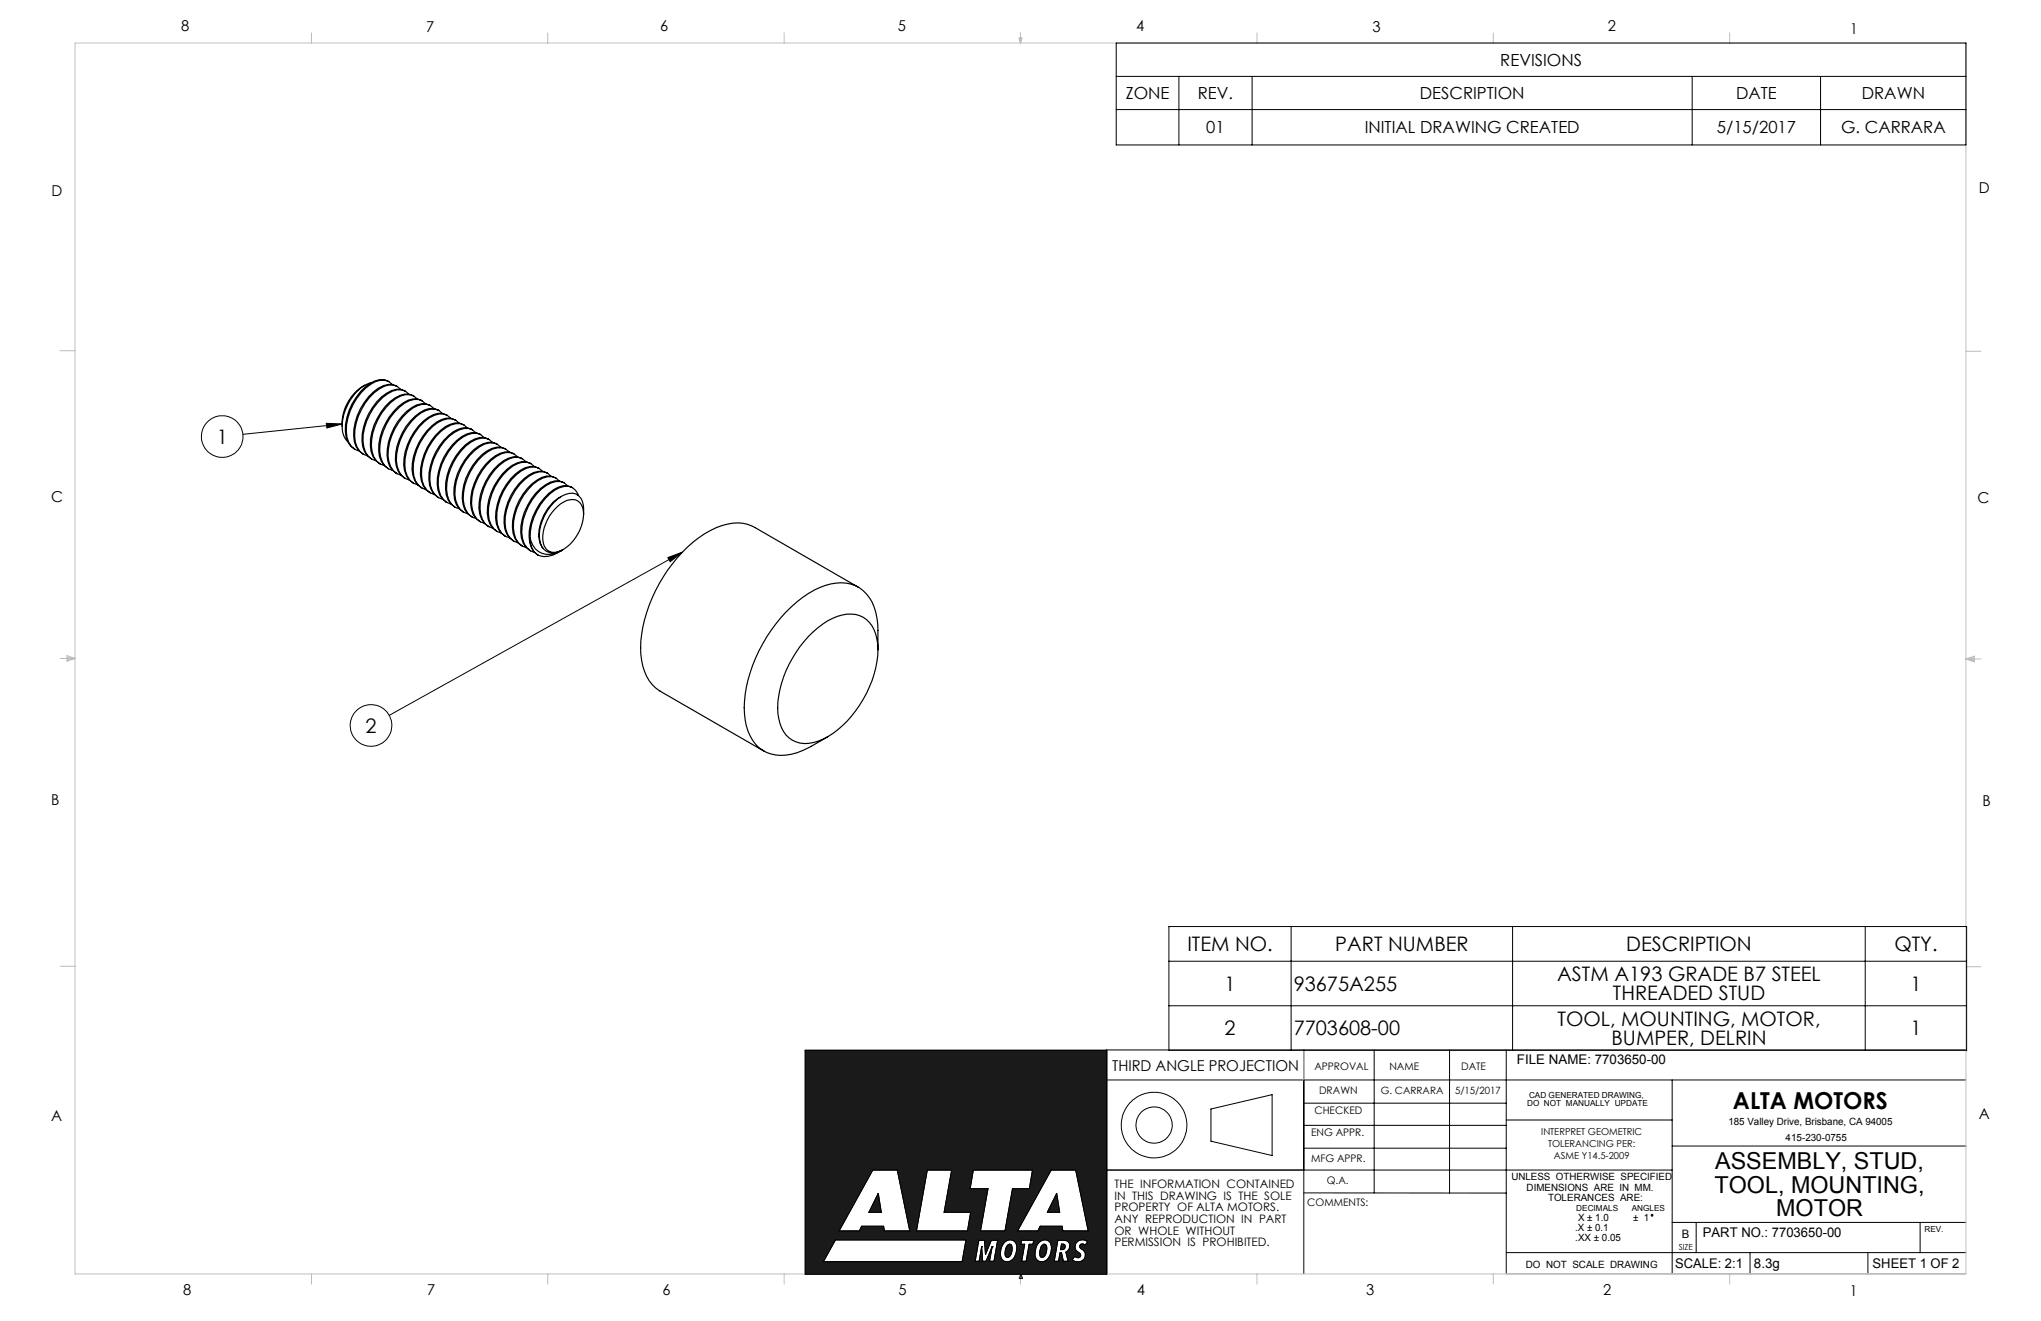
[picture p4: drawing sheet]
<svg xmlns="http://www.w3.org/2000/svg" width="432mm" height="279mm" viewBox="0 0 432 279" stroke-linecap="round" stroke-linejoin="round" font-family="sans-serif">
<g fill="none" stroke="#000" stroke-width=".21">
<path d="M170.4 222.1h63.7v47.4h-63.7zM234 228.4h181.9M256.2 234.6l12.9-3.1v12.9l-12.9-3zM275.8 238h42.9M275.8 233.3h42.9M275.8 222.1v47.3M290.7 222.1v30.2M306.7 222.1v30.2M318.7 222.1v47.4M318.7 236.9h35.1M353.8 228.4v41.1M415.9 222.1h-181.9v47.4"/>
<path d="M184.6 247.5h5.2l2.7 12.8h-5.4l-.2-.9h-4.6l-.5 .9h-4.3zM185.8 252.4l.6 4h-2.6zM196.2 247.5h5.1l-1.6 8.9h5.7l-.7 3.9h-10.8zM205.9 247.5h12.5l-.6 3.9h-3.6l-1.6 8.9h-5.2l1.6-8.9h-3.8zM222.4 247.5h5.2l2.6 12.8h-5.3l-.2-.9h-4.6l-.5 .9h-4.3zM223.6 252.4l.6 4h-2.6zM234 247.5h119.8M275.8 252.3h42.9M275.8 242.9h42.9M353.8 258.6h62.1M353.8 242.4h62.1M358.8 258.6v6.3"/>
<path d="M406.2 258.6v6.3M176.7 262.3h27.7l-.8 4.5h-29.4zM207.7 263.7h.1M207.7 263.7l-.5 3.1h-.9l.8-4.5h1.2l.2 3 1.2-3h1.4l-.8 4.5h-1l.6-3.1M207.7 263.7l.2 3.1h.7l1.3-3.1M209.9 263.7h.1M212.5 262.7a1.5 1.5 0 0 1 1.8-.3 1.5 1.5 0 0 1 .8 1.7 2.51 2.51 0 0 1-2.1 2.8 1.51 1.51 0 0 1-1.4-1.8 3.6 3.6 0 0 1 .9-2.4zM213.2 263.3l.4-.2a.84 .84 0 0 1 .5 1.2l-.2 1a.79 .79 0 0 1-1 .6 2.06 2.06 0 0 1 .3-2.6zM216.1 262.3h2.6l-.2 .9h-.8l-.6 3.6h-1l.7-3.6h-.8zM219.9 262.7a1.5 1.5 0 0 1 1.8-.3 1.5 1.5 0 0 1 .8 1.7 2.58 2.58 0 0 1-2.2 2.8 1.46 1.46 0 0 1-1.3-1.8 3.2 3.2 0 0 1 .9-2.4zM220.5 263.3l.4-.2a.84 .84 0 0 1 .5 1.2l-.2 1a.73 .73 0 0 1-1 .6 2.06 2.06 0 0 1 .3-2.6zM223.8 262.3a2.71 2.71 0 0 1 2.2 .3 1.46 1.46 0 0 1-.5 2.2l.5 2h-1l-.4-1.8h-.3l-.4 1.8h-.9z"/>
<path d="M224.6 263.1h.3a.64 .64 0 0 1 .4 .9 .64 .64 0 0 1-.9 .3zM228 262.5a1.68 1.68 0 0 1 2.1 .2l-.5 .6-.5-.2h-.4l-.2 .3a1.81 1.81 0 0 0 .9 1.3 1.57 1.57 0 0 1-.5 2 1.57 1.57 0 0 1-2.1-.3l.6-.7a.63 .63 0 0 0 .8 .3 .63 .63 0 0 0 .3-.9 1.48 1.48 0 0 1-1.1-1.1 1.48 1.48 0 0 1 .6-1.5zM318.7 264.9h97.2M370.2 264.9v4.6M395.2 264.9v4.6"/>
<circle cx="244.1" cy="238" r="3.8"/>
<circle cx="244.2" cy="238" r="6.9"/>
</g>
<path d="M234.1 222.1v47.4" fill="none" stroke="#191924" stroke-width=".25"/>
<g fill="none" stroke="#c0c0c0" stroke-width=".21">
<path d="M15.9 9.1h400v260.4h-400zM65.9 6.9v2.2M115.9 6.9v2.2M165.9 6.9v2.2M215.6 8h.6l-.3 1.1zM215.7 8l.2 1.1M215.9 6.9v2.2M216 8l-.1 1.1M265.9 6.9v2.2M315.9 6.9v2.2M365.9 6.9v2.2M12.7 74.2h3.2"/>
<path d="M415.9 74.3h3.2M12.7 139.3h3.2M14.2 139.1l1.7 .2M14.2 138.7l1.7 .6-1.7 .5zM15.9 139.3l-1.7 .3M415.9 139.4h3.2M415.9 139.4l1.8-.6v1.2zM415.9 139.4l1.8 .3M417.7 139.2l-1.8 .2M12.7 204.4h3.2M415.9 204.5h3.2M275.8 222.1v6.3"/>
<path d="M65.9 269.5v2.1M115.9 269.5v2.1M165.9 269.5v2.1M215.9 269.5v2.1M215.9 269.5l.3 .8h-.6zM265.9 269.5v2.1M315.9 269.5v2.1M365.9 269.5v2.1"/>
</g>
<path d="M216 269.5l.3 .9h-.6z" fill="none" stroke="#00f" stroke-width=".25"/>
<path d="M224.6 263.1l-.2 1.2h.5l.5-.4v-.5l-.3-.2zM185.8 252.4l-2 4h2.6zM213.3 263.3l-.4 .5-.3 1.2 .1 .7 .3 .3h.3l.4-.4 .4-1.3-.1-1-.3-.2zM223.6 252.4l-2 4h2.6zM219.9 262.7l.8-.4h.8l.6 .3 .3 .9v1l-.3 1.2-.6 .8-.8 .4-1.1-.2-.4-.4-.2-.5 .1-1.8zM212.4 262.8l.7-.5 .8-.1 .7 .3 .5 .7v1.2l-.4 1.4-.6 .8-.7 .3h-.7l-.4-.2-.5-.5-.1-.5 .1-1.6zM222.4 247.5h5.2l2.6 12.9h-5.3l-.2-1h-4.6l-.5 1h-4.3zM227.8 262.8a1.63 1.63 0 0 1 2.3-.1l-.5 .6-.4-.2-.7 .2-.1 .5 .4 .4a1.49 1.49 0 0 1 .6 2.1 1.49 1.49 0 0 1-2.2 .4l-.4-.3 .7-.6a.64 .64 0 0 0 1.1 0 .64 .64 0 0 0-.6-1 1.3 1.3 0 0 1-.2-2zM223.8 262.3h1.4l.6 .2a1.38 1.38 0 0 1-.3 2.3l.5 2h-1l-.4-1.8h-.3l-.4 1.8h-.9zM216.1 262.3h2.6l-.2 .9h-.8l-.6 3.6h-1l.7-3.6h-.8zM207.1 262.3h1.2l.2 3 1.2-3h1.4l-.8 4.5h-1l.6-3.1-1.3 3.1h-.7l-.2-3.1-.5 3.1h-.9zM196.2 247.5h5.1l-1.6 8.9h5.7l-.7 4h-10.8zM176.7 262.3h27.7l-.8 4.5h-29.4zM184.6 247.5h5.2l2.7 12.9h-5.4l-.2-1h-4.6l-.5 1h-4.3zM205.9 247.5h12.5l-.6 3.9h-3.6l-1.6 9h-5.2l1.6-9h-3.8zM170.4 222.1v47.4h63.7v-47.4zM220.6 263.3l-.5 .7-.1 .8v.8l.3 .4 .5-.1 .3-.4 .4-1.4-.3-.9-.3-.1z" fill-rule="evenodd" fill="#191924"/>
<g fill="none" stroke="#000" stroke-width=".21">
<path d="M236.1 9.1h179.8v21.6h-179.8zM236.1 16.2h179.8M249.4 16.2v14.5M264.9 16.2v14.5M358 16.2v14.5M385.2 16.2v14.5M236.1 23.2h179.8M69 89.5l3.4 .2-3.3 .8zM72.4 89.7l-21 2.2M141.3 117.9l3.1-1.1-2.6 2zM144.4 116.8l-62.1 34.5M247.3 196h168.8v26.1h-168.8z"/>
<path d="M273.2 196v26.1M320 196v26.1M394.6 196v26.1M247.3 212.7h168.8M247.3 203.3h168.8M170.4 222.1h63.7v47.4h-63.7zM184.6 247.5h5.2l2.7 12.9h-5.4l-.2-1h-4.6l-.5 1h-4.3zM185.8 252.4l.6 4h-2.6zM196.2 247.5h5.1l-1.6 8.9h5.7l-.7 4h-10.8zM205.9 247.5h12.5l-.6 3.9h-3.6l-1.6 9h-5.2l1.6-9h-3.8zM222.4 247.5h5.2l2.6 12.9h-5.3l-.2-1h-4.6l-.5 1h-4.3zM223.6 252.4l.6 4h-2.6z"/>
<path d="M176.7 262.3h27.7l-.8 4.5h-29.4zM207.7 263.7h.1M207.7 263.7l-.5 3.1h-.9l.8-4.5h1.2l.2 3 1.2-3h1.4l-.8 4.5h-1l.6-3.1M207.7 263.7l.2 3.1h.7l1.3-3.1M209.9 263.7h.1M212.5 262.7a1.5 1.5 0 0 1 1.8-.3 1.5 1.5 0 0 1 .8 1.7 2.51 2.51 0 0 1-2.1 2.8 1.51 1.51 0 0 1-1.4-1.8 3.6 3.6 0 0 1 .9-2.4zM213.2 263.3l.4-.2a.84 .84 0 0 1 .5 1.2l-.2 1a.79 .79 0 0 1-1 .6 2.06 2.06 0 0 1 .3-2.6zM216.1 262.3h2.6l-.2 .9h-.8l-.6 3.6h-1l.7-3.6h-.8zM219.9 262.7a1.5 1.5 0 0 1 1.8-.3 1.5 1.5 0 0 1 .8 1.7 2.58 2.58 0 0 1-2.2 2.8 1.46 1.46 0 0 1-1.3-1.8 3.2 3.2 0 0 1 .9-2.4zM220.5 263.3l.4-.2a.84 .84 0 0 1 .5 1.2l-.2 1a.73 .73 0 0 1-1 .6 2.06 2.06 0 0 1 .3-2.6zM223.8 262.3h1.3a1.3 1.3 0 0 1 1.2 1.1 1.3 1.3 0 0 1-.8 1.4l.5 2h-1l-.4-1.8h-.3l-.4 1.8h-.9zM224.6 263.1a.61 .61 0 0 1 .8 .5 .61 .61 0 0 1-.7 .7h-.3z"/>
<path d="M227.7 262.9a1.65 1.65 0 0 1 2.4-.2l-.5 .6a.62 .62 0 0 0-1.1 .1 .62 .62 0 0 0 .5 .9 1.48 1.48 0 0 1 .4 2 1.48 1.48 0 0 1-2 .5l-.6-.4 .6-.7a.65 .65 0 0 0 1.1 .1 .65 .65 0 0 0-.5-1 1.41 1.41 0 0 1-.3-1.9z"/>
<circle cx="47" cy="92.3" r="4.4"/>
<circle cx="78.5" cy="153.4" r="4.4"/>
<circle cx="349.5" cy="257" r=".19"/>
</g>
<path d="M141.3 117.9l3.1-1.1-2.6 2zM69 89.5l3.4 .2-3.3 .8z" fill="#000"/>
<g fill="none" stroke="#000" stroke-width=".25">
<path d="M77.2 81.5a9.5 9.5 0 0 0-4.8 8.6M78.6 80.9a9.2 9.2 0 0 0-5.7 6.3 6.5 6.5 0 0 0 .3 5.8l.4 .4M82.3 80.7a2.9 2.9 0 0 0-3-.1 11.8 11.8 0 0 0-6.1 11.8 3.6 3.6 0 0 0 1.9 2.7M82.9 81.3a2.65 2.65 0 0 0-3.4-.6 11.9 11.9 0 0 0-6.1 11.8 3.5 3.5 0 0 0 2.6 2.9M84 81.7a2.9 2.9 0 0 0-2.9-.1 11.8 11.8 0 0 0-6.1 11.8 3.9 3.9 0 0 0 1.9 2.7M84.7 82.3a2.65 2.65 0 0 0-3.4-.6 12 12 0 0 0-6.1 11.8 3.5 3.5 0 0 0 2.6 2.9M85.8 82.8a2.9 2.9 0 0 0-3-.2 11.8 11.8 0 0 0-6.1 11.8 3.9 3.9 0 0 0 2 2.7M86.5 83.4a2.65 2.65 0 0 0-3.5-.7 12 12 0 0 0-6.2 10.6 4 4 0 0 0 2.7 4.1M87.6 83.8a2.9 2.9 0 0 0-3-.2 12 12 0 0 0-6.2 10.6 4.3 4.3 0 0 0 2 3.9M88.2 84.4a2.65 2.65 0 0 0-3.4-.7 11.9 11.9 0 0 0-6.1 11.9 3.4 3.4 0 0 0 2.6 2.9M89.3 84.8a3.3 3.3 0 0 0-4 .4 12.2 12.2 0 0 0-5 11.3 3.9 3.9 0 0 0 1.9 2.7M90 85.4a2.65 2.65 0 0 0-3.4-.6 11.9 11.9 0 0 0-6.1 11.8 3.4 3.4 0 0 0 2.5 2.9"/>
<path d="M91.1 85.8a3.4 3.4 0 0 0-4 .4 12.1 12.1 0 0 0-5 11.3 3.6 3.6 0 0 0 1.9 2.7M91.8 86.4a2.6 2.6 0 0 0-3.4-.6 11.8 11.8 0 0 0-6.1 11.8 3.5 3.5 0 0 0 2.5 2.9M92.9 86.8a3.4 3.4 0 0 0-4 .4 12.1 12.1 0 0 0-5.1 11.3 3.6 3.6 0 0 0 2 2.7M93.6 87.5a2.6 2.6 0 0 0-3.5-.7 11.8 11.8 0 0 0-6.1 11.8 3.5 3.5 0 0 0 2.6 2.9M94.6 87.8a3.4 3.4 0 0 0-4 .5 12.1 12.1 0 0 0-5 11.2 3.6 3.6 0 0 0 1.9 2.7M95.3 88.5a2.6 2.6 0 0 0-3.4-.7 11.8 11.8 0 0 0-6.1 11.9 3.5 3.5 0 0 0 2.6 2.9M96.4 88.9a3.5 3.5 0 0 0-4 .4 12.2 12.2 0 0 0-5.1 11.2 3.4 3.4 0 0 0 2 2.7M97.1 89.5a2.61 2.61 0 0 0-3.4-.6 11.8 11.8 0 0 0-6.1 11.8 3.6 3.6 0 0 0 2.5 2.9M98.2 89.9a2.9 2.9 0 0 0-3-.2 11.8 11.8 0 0 0-6.1 11.9 3.4 3.4 0 0 0 2 2.6M98.8 90.5a2.61 2.61 0 0 0-3.4-.6 11.8 11.8 0 0 0-6.1 11.8 3.6 3.6 0 0 0 2.6 2.9M99.9 90.9a2.9 2.9 0 0 0-2.9-.1 11.8 11.8 0 0 0-6.1 11.8 3.9 3.9 0 0 0 1.9 2.7M100.6 91.5a2.61 2.61 0 0 0-3.4-.6 12 12 0 0 0-6.3 10.6 4 4 0 0 0 2.8 4.1"/>
<path d="M101.7 91.9a2.9 2.9 0 0 0-3-.1 11.8 11.8 0 0 0-6.1 11.8 3.9 3.9 0 0 0 2 2.7M102.4 92.5a2.61 2.61 0 0 0-3.4-.6 12 12 0 0 0-6.3 10.6 4 4 0 0 0 2.7 4.1M103.5 93a2.9 2.9 0 0 0-3-.2 12 12 0 0 0-6.2 10.6 4.2 4.2 0 0 0 2 3.9M104.1 93.6a2.61 2.61 0 0 0-3.4-.6 11.8 11.8 0 0 0-6 11.8 3.4 3.4 0 0 0 2.5 2.8M105.2 94a2.9 2.9 0 0 0-2.9-.2 12 12 0 0 0-6.3 10.6 4.2 4.2 0 0 0 2.1 3.9M105.9 94.6a2.65 2.65 0 0 0-3.4-.7 11.9 11.9 0 0 0-6.1 11.9 3.4 3.4 0 0 0 2.6 2.9M107 95a2.9 2.9 0 0 0-3-.1 11.8 11.8 0 0 0-6 11.8 3.6 3.6 0 0 0 1.9 2.7M107.7 95.6a2.73 2.73 0 0 0-3.4-.6 11.9 11.9 0 0 0-6.1 11.8 3.4 3.4 0 0 0 2.5 2.9M108.8 96a2.85 2.85 0 0 0-3-.1 11.8 11.8 0 0 0-6.1 11.8 3.6 3.6 0 0 0 2 2.7M109.5 96.6a2.73 2.73 0 0 0-3.5-.6 11.8 11.8 0 0 0-6.1 11.8 3.4 3.4 0 0 0 2.6 2.9M110.5 97a2.81 2.81 0 0 0-2.9-.1 11.8 11.8 0 0 0-6.1 11.8 3.6 3.6 0 0 0 1.9 2.7M111.2 97.6a2.73 2.73 0 0 0-3.4-.6 11.8 11.8 0 0 0-6.1 11.8 3.4 3.4 0 0 0 2.6 2.9"/>
<path d="M112.3 98.1a2.9 2.9 0 0 0-2.9-.2 11.8 11.8 0 0 0-6.1 11.8 3.6 3.6 0 0 0 1.9 2.7M113 98.7a2.65 2.65 0 0 0-3.4-.7 11.8 11.8 0 0 0-6.1 11.9 3.5 3.5 0 0 0 2.5 2.8M114.1 99.1a3.3 3.3 0 0 0-4 .4 12.1 12.1 0 0 0-5.1 11.3 3.6 3.6 0 0 0 2 2.7M114.8 99.7a2.65 2.65 0 0 0-3.5-.6 11.8 11.8 0 0 0-6.1 11.8 3.5 3.5 0 0 0 2.6 2.9M112.1 113.7a4 4 0 0 0 5.9 3.1l.9-.4-.9 .5a4.6 4.6 0 0 1-4.2 .5M112.1 113.7a4 4 0 0 0 1.7 3.7M115.9 100.1a3.4 3.4 0 0 0-4.1 .4 12.1 12.1 0 0 0-5 11.3 3.9 3.9 0 0 0 1.9 2.7M116.5 100.7a2.53 2.53 0 0 0-3.4-.6 12 12 0 0 0-6.1 11.8 3.6 3.6 0 0 0 2.6 2.9M117.4 107.7a5 5 0 0 1 4.4-2 3.1 3.1 0 0 1 1.6 3.8 9 9 0 0 1-5.4 7.2 2.45 2.45 0 0 1-3.2-2.6 9.5 9.5 0 0 1 2.6-6.4zM117.6 101.1a3.4 3.4 0 0 0-4 .4 12 12 0 0 0-5.1 11.3 3.9 3.9 0 0 0 2 2.7M118.3 101.7a2.53 2.53 0 0 0-3.4-.6 12 12 0 0 0-6.3 10.6 4 4 0 0 0 2.7 4.1M118.6 105.1a9.4 9.4 0 0 0-4.4 9.7l.7 1.1"/>
<path d="M119.4 102.1a3.4 3.4 0 0 0-4 .5 12.2 12.2 0 0 0-5.1 11.2 3.9 3.9 0 0 0 2 2.7M120.1 102.8a2.53 2.53 0 0 0-3.5-.7 11.8 11.8 0 0 0-6 11.8 3.5 3.5 0 0 0 2.5 2.9M121.1 103.2a3.5 3.5 0 0 0-3.9 .3 12.7 12.7 0 0 0-5.3 10.1 4.3 4.3 0 0 0 1.9 3.8M122.3 104.8a2.64 2.64 0 0 0-3.9-1.6 12 12 0 0 0-6.3 10.5M123.5 108.7a4.8 4.8 0 0 0-1.1-3.8 3.5 3.5 0 0 0-4.4 .6 10.6 10.6 0 0 0-3.8 8.6 3 3 0 0 0 1.8 2.6 3 3 0 0 0 3.1-.5M171.1 134.6a12.9 12.9 0 0 1 9-4.7 5.6 5.6 0 0 1 5.4 5.3 20.1 20.1 0 0 1-3.6 14 17.8 17.8 0 0 1-9.9 7.9 5.6 5.6 0 0 1-7-4.1 15.7 15.7 0 0 1 .8-9.8 26.5 26.5 0 0 1 5.3-8.6zM181.6 124.2l-21.9-12.7a8.9 8.9 0 0 0-8.2 .1 28.7 28.7 0 0 0-13.5 14.9 23.3 23.3 0 0 0-2 14.4 8.3 8.3 0 0 0 3.7 5.3l21.9 12.7M185.7 137.4a22.5 22.5 0 0 0-.8-9 7.3 7.3 0 0 0-9.1-4.9 21.9 21.9 0 0 0-11.6 8.4 30.7 30.7 0 0 0-6.8 17.8 10.9 10.9 0 0 0 3.2 8.5 8.5 8.5 0 0 0 9.2 .6l5.4-3"/>
</g>
<g font-size="4.9">
<text x="366.6" y="234.7">ALTA MOTORS</text>
<text x="362.9" y="247.3">ASSEMBLY, STUD,</text>
<text x="362.7" y="252.2">TOOL, MOUNTING,</text>
<text x="375.8" y="257.2">MOTOR</text>
</g>
<g font-size="4.2">
<text x="45.9" y="93.8">1</text>
<text x="77.3" y="154.9">2</text>
<text x="251.2" y="201.2">ITEM NO.</text>
<text x="282.5" y="201.2">PART NUMBER</text>
<text x="344" y="201.2">DESCRIPTION</text>
<text x="400.8" y="201.2">QTY.</text>
<text x="259.1" y="209.5">1</text>
<text x="273.7" y="209.5">93675A255</text>
<text x="329.4" y="207.5">ASTM A193 GRADE B7 STEEL</text>
<text x="404.2" y="209.5">1</text>
<text x="341.2" y="211.6">THREADED STUD</text>
<text x="259.1" y="219">2</text>
<text x="273.7" y="219">7703608-00</text>
<text x="329.5" y="216.9">TOOL, MOUNTING, MOTOR,</text>
<text x="340.9" y="221">BUMPER, DELRIN</text>
<text x="404.2" y="219">1</text>
</g>
<g font-size="3.5">
<text x="317.4" y="13.9">REVISIONS</text>
<text x="238.2" y="21">ZONE</text>
<text x="253.4" y="21">REV.</text>
<text x="300.4" y="21">DESCRIPTION</text>
<text x="367.3" y="21">DATE</text>
<text x="393.9" y="21">DRAWN</text>
<text x="255.2" y="28.2">01</text>
<text x="288.7" y="28.2">INITIAL DRAWING CREATED</text>
<text x="363.2" y="28.2">5/15/2017</text>
<text x="389.5" y="28.2">G. CARRARA</text>
</g>
<g font-size="3.2">
<text x="38.3" y="6.7">8</text>
<text x="90.2" y="6.7">7</text>
<text x="139.7" y="6.5">6</text>
<text x="190" y="6.5">5</text>
<text x="240.4" y="6.5">4</text>
<text x="290.4" y="6.7">3</text>
<text x="340.2" y="6.6">2</text>
<text x="391.4" y="7.2">1</text>
<text x="10.9" y="41.6">D</text>
<text x="418.7" y="40.7">D</text>
<text x="10.8" y="106.3">C</text>
<text x="418.4" y="106.4">C</text>
<text x="10.8" y="170.2">B</text>
<text x="419.4" y="170.6">B</text>
<text x="235.3" y="226.5">THIRD ANGLE PROJECTION</text>
<text x="10.8" y="237.2">A</text>
<text x="418.6" y="236.8">A</text>
<text x="38.8" y="273.8">8</text>
<text x="90.4" y="273.8">7</text>
<text x="140.2" y="273.8">6</text>
<text x="190.1" y="273.9">5</text>
<text x="240.5" y="273.8">4</text>
<text x="289" y="273.9">3</text>
<text x="339.1" y="273.8">2</text>
<text x="391.4" y="274.1">1</text>
</g>
<g font-size="2.8">
<text x="320.9" y="225">FILE NAME: 7703650-00</text>
<text x="360.3" y="261.7">PART NO.: 7703650-00</text>
<text x="354.4" y="268.2">SCALE: 2:1</text>
<text x="371.1" y="268.2">8.3g</text>
<text x="396.2" y="268.2">SHEET 1 OF 2</text>
</g>
<g font-size="2.5">
<text x="235.8" y="251.3">THE INFORMATION CONTAINED</text>
<text x="235.8" y="253.8">IN THIS DRAWING IS THE SOLE</text>
<text x="235.8" y="256.2">PROPERTY OF ALTA MOTORS.</text>
<text x="235.8" y="258.7">ANY REPRODUCTION IN PART</text>
<text x="235.8" y="261.2">OR WHOLE WITHOUT</text>
<text x="235.8" y="263.6">PERMISSION IS PROHIBITED.</text>
<text x="355.8" y="261.8">B</text>
</g>
<g font-size="2.2">
<text x="278.1" y="226.4">APPROVAL</text>
<text x="294" y="226.3">NAME</text>
<text x="309.1" y="226.4">DATE</text>
<text x="279.1" y="231.4">DRAWN</text>
<text x="278.1" y="235.5">CHECKED</text>
<text x="277.4" y="245.8">MFG APPR.</text>
<text x="277.4" y="240.3">ENG APPR.</text>
<text x="280.7" y="250.5">Q.A.</text>
<text x="276.6" y="255.1">COMMENTS:</text>
</g>
<g font-size="2.1">
<text x="292.1" y="231.4">G. CARRARA</text>
<text x="307.8" y="231.3">5/15/2017</text>
<text x="365.7" y="237.8">185 Valley Drive, Brisbane, CA 94005</text>
<text x="377.8" y="241.2">415-230-0755</text>
<text x="319.7" y="249.6">UNLESS OTHERWISE SPECIFIED</text>
<text x="323" y="251.9">DIMENSIONS ARE IN MM.</text>
<text x="327.5" y="254">TOLERANCES ARE:</text>
<text x="333.3" y="260.4">.X ± 0.1</text>
<text x="333.3" y="262.5">.XX ± 0.05</text>
<text x="333.8" y="258.3">X ± 1.0</text>
<text x="345.5" y="258.3">± 1</text>
<text x="322.8" y="268.2">DO NOT SCALE DRAWING</text>
</g>
<g font-size="2">
<text x="326.1" y="240">INTERPRET GEOMETRIC</text>
<text x="327.5" y="242.5">TOLERANCING PER:</text>
<text x="328.8" y="245">ASME Y14.5-2009</text>
</g>
<g font-size="1.8">
<text x="323.5" y="232.2">CAD GENERATED DRAWING,</text>
<text x="323.1" y="234">DO NOT MANUALLY UPDATE</text>
<text x="333.5" y="256">DECIMALS</text>
<text x="345.2" y="256">ANGLES</text>
<text x="407.2" y="260.6">REV.</text>
<text x="355.2" y="264.3">SIZE</text>
</g>
</svg>
